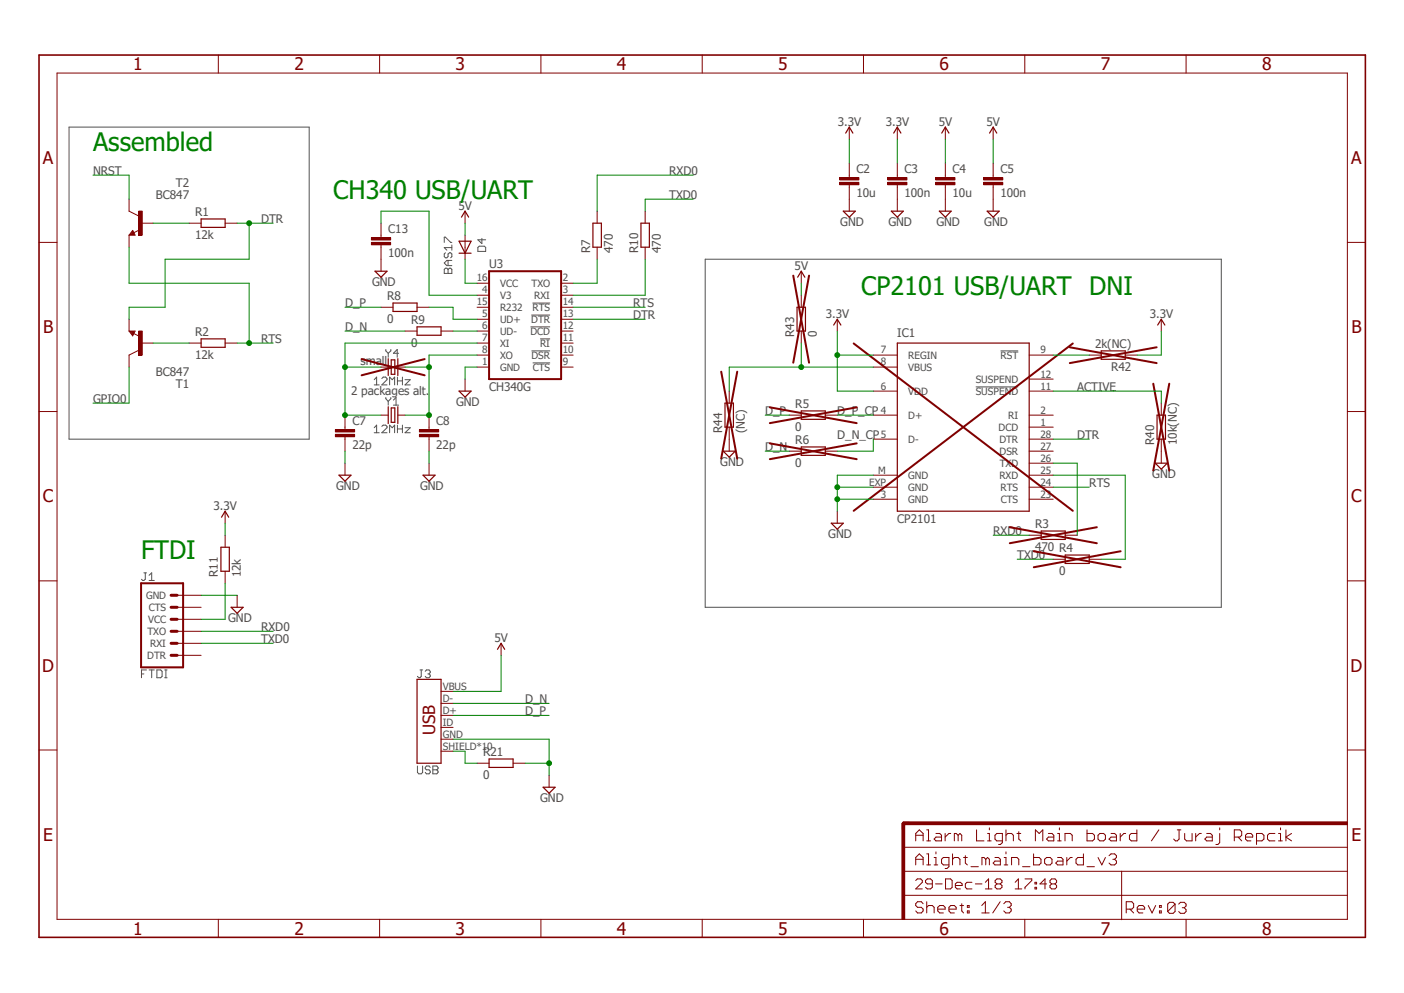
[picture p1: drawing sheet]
<svg xmlns="http://www.w3.org/2000/svg" width="297mm" height="210mm" viewBox="0 0 297 210" stroke-linecap="round" stroke-linejoin="round" font-family="sans-serif">
<path d="M7.9 11.3l281.2 187.3M289.1 11.3l-281.2 187.3" fill="none" stroke="#fff" stroke-width=".21"/>
<g fill="none" stroke="#505050" stroke-width=".21">
<path d="M14.6 26.9h50.8v66h-50.8zM94 51.3v-1.1h.2l1.1 1.1h.3M94.2 56.7h.3l.3 .3 .3-.3h.2l.3 .3v.8h-1.6v-.8zM94.2 53.5l-.2 .2v.6l.2 .2h.3l.3-.2v-.6l.3-.2h.2l.3 .2v.6l-.3 .2M94.8 55.1v1.1M94.8 57v.8M95.6 51.8v1.1M95.6 55.1h-1.1l-.5 .5 .5 .6h1.1M95.6 52.4h-1.6l.5 .5M101.1 52.3l.3-.2h1l.3 .2v.9h-1.6zM101.9 50.4v1.1l-.8-.8h1.6M149.2 54.8h109.2v73.6h-109.2z"/>
<path d="M81.6 73.9v.3l.5 .5M82.1 74.7v.9M82.7 73.9v.3l-.6 .5M84.1 79.8v1.6M84.3 74.7h-1.1l.8-.8v1.7M85.1 79.8v1.6M112.2 69.1h4.2M112.4 66.6h4M112.4 74.2h4M112.6 64.1h3.8M112.7 76.8h3.7M114.3 71.7h2.1"/>
<path d="M211.7 74.2h3.7M79.2 90.5l.5-.6v1.6M79.2 80.3l.5-.5v1.6M79.2 91.5h1M79.2 81.4h1M80.8 90.2l.3-.3h.5l.3 .3v.3l-1.1 1h1.1M80.8 80.1l.3-.3h.5l.3 .3v.2l-1.1 1.1h1.1M81.6 84.1v.2l.5 .6M82.1 84.9v.8M82.4 81.4v-1.6l.6 .5 .5-.5v1.6M82.4 91.5v-1.6l.6 .6 .5-.6v1.6M82.7 84.1v.2l-.6 .6"/>
<path d="M83.2 84.6l.6-.5v1.6M83.2 85.7h1.1M84.1 89.9v1.6M84.1 90.7h1M84.1 80.6h1M85.1 89.9v1.6M85.7 90.5h1.1l-1.1 1h1.1M85.7 80.3h1.1l-1.1 1.1h1.1M206.4 81.8h9M30.4 121.2h.6M30.7 121.2v1.3l-.3 .3h-.2l-.3-.3M31.5 121.7l.6-.5v1.6"/>
<path d="M31.5 122.8h1.1M29.9 142.5h.5M31 141.7h-1.1v1.6M31.5 141.7h1.1M32.1 141.7v1.6M33.2 141.7h.8l.3 .3v1l-.3 .3h-.8zM34.8 141.7h.5M34.8 143.3h.5M35.1 141.7v1.6M88.9 141.7h.5M89.1 141.7v1.3l-.2 .3h-.3l-.3-.3M90 142l.2-.3h.6l.2 .3v.2l-.2 .3"/>
<path d="M90.5 142.5h.3M90.8 142.5l.2 .3v.2l-.2 .3h-.6l-.2-.3M88.3 162v1.4l.3 .3h.5l.3-.3v-1.4M91 162.3l-.2-.3h-.6l-.2 .3v.3l.2 .2h.6l.2 .3v.3l-.2 .3h-.6l-.2-.3M91.6 162h.8l.3 .3v.3l-.3 .2 .3 .3v.3l-.3 .3h-.8zM91.6 162.8h.8"/>
</g>
<path d="M28.3 70.1h-.7l.5 .7 .2-.5h-.4l.2 .2M189.8 72.6h27.9v35.5h-27.9z" fill="none" stroke="#800000" stroke-width=".25"/>
<g fill="none" stroke="#800000" stroke-width=".21">
<path d="M100.9 59.9h2.6M118.7 59.9h2.5M27.3 70h1.3l-.5 1zM28.3 70.5l1.2 .7M29.3 74.1l-2 1M100.9 75.1h2.6M100.9 77.6h2.6M100.9 70h2.6M100.9 67.5h2.6M100.9 72.6h2.6M100.9 65h2.6M100.9 62.4h2.6"/>
<path d="M118.7 75.1h2.5M118.7 77.6h2.5M118.7 70h2.5M118.7 67.5h2.5M118.7 72.6h2.5M118.7 65h2.5M118.7 62.4h2.5M184.7 75.1h5.1M184.7 77.6h5.1M217.7 75.1h5.1M184.7 82.7h5.1M184.7 87.8h5.1"/>
<path d="M184.7 92.9h5.1M217.7 82.7h5.1M217.7 87.8h5.1M217.7 92.9h5.1M217.7 80.2h5.1M217.7 90.3h5.1M217.7 95.4h5.1M217.7 98h5.1M184.7 105.6h5.1M184.7 100.5h5.1M184.7 103h5.1M217.7 105.6h5.1"/>
<path d="M217.7 100.5h5.1M217.7 103h5.1"/>
</g>
<path d="M103.5 57.4h15.2v22.8h-15.2zM180.6 72.6l46.3 35.4M226.9 72.6l-46.3 35.4" fill="none" stroke="#800000" stroke-width=".42"/>
<path d="M29.3 70h.8v5.1h-.8z" fill-rule="evenodd" fill="#800000"/>
<path d="M27.3 44.7l2 1M28.1 48.7l.5 1h-1.3zM29.5 48.6l-1.2 .6M27.3 67.5v2.5M27.3 75.1v2.5M29.3 70h.8v5.1h-.8zM29.8 72.6h2.6" fill="none" stroke="#800000" stroke-width=".21"/>
<path d="M28.1 49.2l-.2 .3h.4l-.2-.5-.5 .6h.7" fill="none" stroke="#800000" stroke-width=".25"/>
<path d="M29.3 44.7h.8v5h-.8z" fill-rule="evenodd" fill="#800000"/>
<g fill="none" stroke="#800000" stroke-width=".21">
<path d="M179.7 37v.5M179.7 39.1v.5M27.3 42.1v2.6M27.3 49.7v2.6M29.3 44.7h.8v5h-.8zM29.8 47.2h2.6M40 47.2h2.5M47.6 47.2h2.6M40 72.6h2.5M47.6 72.6h2.6M167 87.8h2.5M167 95.4h2.5"/>
<path d="M174.6 87.8h2.5M174.6 95.4h2.5M177.1 108.1v2.6M217.7 113.2h2.6M222.8 118.3h2.5M225.3 113.2h2.6M230.4 118.3h2.6"/>
</g>
<path d="M42.5 46.3h5.1v1.8h-5.1zM42.5 71.7h5.1v1.7h-5.1zM169.5 86.9h5.1v1.8h-5.1zM169.5 94.5h5.1v1.8h-5.1zM175.9 110.7h2.5l-1.3 1.2zM220.3 112.3h5v1.8h-5zM225.3 117.4h5.1v1.8h-5.1z" fill="none" stroke="#800000" stroke-width=".25"/>
<path d="M162.9 86.1l18.3 3.4M162.9 93.8l18.3 3.3M181.2 86.1l-18.3 3.4M181.2 93.8l-18.3 3.3M213.6 111.5l18.4 3.4M218.7 116.6l18.4 3.4M232 111.5l-18.4 3.4M237.1 116.6l-18.4 3.4" fill="none" stroke="#800000" stroke-width=".42"/>
<path d="M177.6 38.6h4.1v.5h-4.1z" fill-rule="evenodd" fill="#800000"/>
<path d="M177.6 38.6h4.1v.5h-4.1z" fill="none" stroke="#800000" stroke-width=".21"/>
<path d="M177.6 37.5h4.1v.6h-4.1z" fill-rule="evenodd" fill="#800000"/>
<path d="M177.6 37.5h4.1v.6h-4.1zM179.7 34.5v2.5M179.7 39.6v2.5M189.8 37v.5M189.8 39.1v.5" fill="none" stroke="#800000" stroke-width=".21"/>
<path d="M187.8 38.6h4.1v.5h-4.1z" fill-rule="evenodd" fill="#800000"/>
<path d="M187.8 38.6h4.1v.5h-4.1z" fill="none" stroke="#800000" stroke-width=".21"/>
<path d="M187.8 37.5h4.1v.6h-4.1z" fill-rule="evenodd" fill="#800000"/>
<path d="M187.8 37.5h4.1v.6h-4.1zM189.8 34.5v2.5M189.8 39.6v2.5M200 37v.5M200 39.1v.5" fill="none" stroke="#800000" stroke-width=".21"/>
<path d="M198 38.6h4v.5h-4z" fill-rule="evenodd" fill="#800000"/>
<path d="M198 38.6h4v.5h-4z" fill="none" stroke="#800000" stroke-width=".21"/>
<path d="M198 37.5h4v.6h-4z" fill-rule="evenodd" fill="#800000"/>
<path d="M198 37.5h4v.6h-4zM200 34.5v2.5M200 39.6v2.5M210.1 37v.5M210.1 39.1v.5" fill="none" stroke="#800000" stroke-width=".21"/>
<path d="M208.1 38.6h4v.5h-4z" fill-rule="evenodd" fill="#800000"/>
<path d="M208.1 38.6h4v.5h-4z" fill="none" stroke="#800000" stroke-width=".21"/>
<path d="M208.1 37.5h4v.6h-4z" fill-rule="evenodd" fill="#800000"/>
<g fill="none" stroke="#800000" stroke-width=".21">
<path d="M208.1 37.5h4v.6h-4zM210.1 34.5v2.5M210.1 39.6v5.1M179.7 42.1v2.6M189.8 42.1v2.6M200 42.1v2.6M80.6 65h2.5M85.7 70h2.5M88.2 65h2.6M93.3 70h2.5M73 90.3v.5M73 92.4v.5"/>
<path d="M80.6 87.8h1.5M84.2 87.8h1.5M98.4 80.2v2.5"/>
</g>
<path d="M178.4 44.7h2.5l-1.2 1.2zM188.6 44.7h2.5l-1.3 1.2zM198.7 44.7h2.5l-1.2 1.2zM208.8 44.7h2.6l-1.3 1.2zM83.1 64.1h5.1v1.8h-5.1zM88.2 69.1h5.1v1.8h-5.1zM82.1 86v3.6M82.8 86.3h.7v3h-.7zM84.2 86v3.6M97.1 82.7h2.6l-1.3 1.3z" fill="none" stroke="#800000" stroke-width=".25"/>
<path d="M71 91.9h4v.5h-4z" fill-rule="evenodd" fill="#800000"/>
<path d="M71 91.9h4v.5h-4z" fill="none" stroke="#800000" stroke-width=".21"/>
<path d="M71 90.8h4v.6h-4z" fill-rule="evenodd" fill="#800000"/>
<path d="M71 90.8h4v.6h-4zM73 87.8v2.5M73 92.9v2.5M90.8 90.3v.5M90.8 92.4v.5" fill="none" stroke="#800000" stroke-width=".21"/>
<path d="M88.7 91.9h4.1v.5h-4.1z" fill-rule="evenodd" fill="#800000"/>
<path d="M88.7 91.9h4.1v.5h-4.1z" fill="none" stroke="#800000" stroke-width=".21"/>
<path d="M88.7 90.8h4.1v.6h-4.1z" fill-rule="evenodd" fill="#800000"/>
<g fill="none" stroke="#800000" stroke-width=".21">
<path d="M73 98v2.5M88.7 90.8h4.1v.6h-4.1zM90.8 87.8v2.5M90.8 92.9v2.5M90.8 98v2.5M47.6 113.2v2.5M37.5 138.6h5M37.5 136.1h5M37.5 133.5h5M37.5 131h5M37.5 128.4h5M37.5 125.9h5"/>
<path d="M47.6 120.8v2.6M50.2 125.9v2.5"/>
</g>
<path d="M46.7 115.7h1.8v5.1h-1.8zM71.7 100.5h2.6l-1.3 1.3zM89.5 100.5h2.5l-1.2 1.3zM48.9 128.4h2.5l-1.2 1.3z" fill="none" stroke="#800000" stroke-width=".25"/>
<path d="M29.8 123.4h8.9v17.7h-8.9z" fill="none" stroke="#800000" stroke-width=".42"/>
<path d="M36.2 133.5h1.3M36.2 136.1h1.3M36.2 138.6h1.3M36.2 128.4h1.3M36.2 131h1.3M36.2 125.9h1.3" fill="none" stroke="#800000" stroke-width=".64"/>
<path d="M190.8 174.1h.6v20.3h-.6z" fill-rule="evenodd" fill="#800000"/>
<path d="M190.8 174.1h.6v20.3h-.6z" fill="none" stroke="#800000" stroke-width=".21"/>
<path d="M191.1 173.8h93.9v.6h-93.9z" fill-rule="evenodd" fill="#800000"/>
<g fill="none" stroke="#800000" stroke-width=".21">
<path d="M12.1 15.5h272.9v178.9h-272.9zM46.2 11.6v3.9M80.3 11.6v3.9M114.4 11.6v3.9M148.5 11.6v3.9M182.7 11.6v3.9M216.8 11.6v3.9M250.9 11.6v3.9M8.3 51.3h3.8M80.6 49.7v.5M80.6 51.8v.5M285 51.3h3.8"/>
<path d="M8.3 87h3.8M285 87h3.8M8.3 122.9h3.8M285 122.9h3.8M8.3 158.6h3.8M285 158.6h3.8M100.9 161.4h2.6M108.5 161.4h2.6M116.2 164v2.5M191.1 173.8h93.9v.6h-93.9zM191.1 179.2h93.9M193.7 177.8v-1.5l.8-.8 .8 .8v1.5"/>
<path d="M193.7 176.7h1.6M196 175.5h.4v2.3M196 177.8h.8M198 176.3h.8l.4 .4v1.1h-1.2l-.4-.3 .4-.5h1.2M199.9 176.3v1.5M201.1 176.3h-.4l-.8 .7M202.7 176.7l.4-.4 .4 .4v1.1M202.7 176.7l-.4-.4h-.4v1.5M202.7 176.7v1.1M206.6 175.5v2.3h1.6M208.9 176.3h.4v1.5M208.9 177.8h.8"/>
<path d="M209.3 175.1v.4M212 177.8h-1.1l-.4-.3v-.8l.4-.4h1.1v1.9l-.4 .4h-.4M212.8 175.5v2.3M212.8 176.7l.4-.4h.8l.4 .4v1.1M215.1 176.3h.8M215.5 175.9v1.6l.4 .3M219 177.8v-2.3l.8 .8 .8-.8v2.3M221.8 176.3h.7l.4 .4v1.1h-1.1l-.4-.3 .4-.5h1.1M223.7 177.8h.8M223.7 176.3h.4v1.5M224.1 175.1v.4M225.3 177.8v-1.5h1.1l.4 .4v1.1"/>
<path d="M230 175.5v2.3h1.1l.4-.3v-.8l-.4-.4h-1.1M232.7 176.3h.8l.3 .4v.8l-.3 .3h-.8l-.4-.3v-.8zM235 176.3h.8l.4 .4v1.1h-1.2l-.4-.3 .4-.5h1.2M237 176.3v1.5M238.1 176.3h-.4l-.7 .7M240.5 175.5v2.3h-1.2l-.4-.3v-.8l.4-.4h1.2M245.2 175.5l-1.6 2.3M249 175.5h.8M249.4 175.5v2l-.4 .3h-.3l-.4-.3M250.6 176.3v1.2l.4 .3h1.2v-1.5M252.9 176.3v1.5M254.1 176.3h-.4l-.8 .7"/>
<path d="M255.3 176.3h.8l.4 .4v1.1h-1.2l-.4-.3 .4-.5h1.2M258 176.3v1.9l-.4 .4h-.4M258 175.1v.4M261.1 177h1.2l.4-.3v-.8l-.4-.4h-1.2v2.3M261.9 177l.8 .8M263.5 177h1.5v-.3l-.4-.4h-.7l-.4 .4v.8l.4 .3h.7M265.8 177.8h1.2l.4-.3v-.8l-.4-.4h-1.2v2.3M269.7 176.3h-1.2l-.4 .4v.8l.4 .3h1.2M270.5 177.8h.8M270.5 176.3h.4v1.5M270.9 175.1v.4M272 175.5v2.3"/>
<path d="M273.2 176.3l-1.2 .7 1.2 .8M46.2 194.4v3.8M80.3 194.4v3.8M114.4 194.4v3.8M148.5 194.4v3.8M182.7 194.4v3.8M191.1 189.4h93.9M191.1 184.3h93.9M193.7 182.9v-1.5l.8-.8 .8 .8v1.5M193.7 181.7h1.6M193.7 186.2l.4-.3h.7l.3 .3v.4l-1.4 1.4h1.4M195.3 191.1l-.4-.4h-.8l-.4 .4v.4l.4 .4h.8l.4 .4v.4l-.4 .4h-.8l-.4-.4"/>
<path d="M196 180.6h.4v2.3M196 182.9h.8M196 190.7v2.4M196 191.9l.4-.4h.8l.4 .4v1.2M197.2 186.9h-1l-.4-.3v-.4l.4-.3h.6l.4 .3v1.5l-.4 .3h-.6l-.4-.3M197.6 182.9h.8M197.6 181.4h.4v1.5M197.9 186.9h1.4M198 180.2v.4M198.4 192.3h1.5v-.4l-.3-.4h-.8l-.4 .4v.8l.4 .4h.8M200 185.9h1.1l.3 .3v1.5l-.3 .3h-1.1zM200.7 182.9h-1.1l-.4-.4v-.8l.4-.3h1.1v1.9l-.4 .4h-.4"/>
<path d="M200.7 192.3h1.6v-.4l-.4-.4h-.8l-.4 .4v.8l.4 .4h.8M201.5 181.7l.4-.3h.8l.4 .3v1.2M201.5 180.6v2.3M202.1 187.3h1.4v-.4l-.3-.3h-.7l-.4 .3v.8l.4 .3h.7M203.1 191.5h.7M203.5 191.1v1.6l.3 .4M203.8 181.4h.8M204.2 181v1.5l.4 .4M204.6 192.7h.4v.4h-.4zM204.6 191.5h.4v.4h-.4zM205.4 183.3h1.6M205.6 186.6h-1l-.4 .3v.8l.4 .3h1"/>
<path d="M206.3 186.9h1.4M207.7 191.5l.7-.8v2.4M207.7 193.1h1.6M208.4 188h1.4M208.4 186.6l.7-.7v2.1M208.5 181.7l-.3-.3h-.5v1.5M208.5 181.7v1.2M208.5 181.7l.4-.3 .4 .3v1.2M210.5 181.4h.7l.4 .3v1.2h-1.1l-.4-.4 .4-.4h1.1M210.9 186.9l-.4 .4v.4l.4 .3h.7l.4-.3v-.4l-.4-.4M210.9 186.9l-.4-.3v-.4l.4-.3h.7l.4 .3v.4l-.4 .3M210.9 186.9h.7"/>
<path d="M211.6 190.7l-1.6 2.4M212.3 191.1l.5-.4h.7l.4 .4v.4l-.4 .4M212.4 182.9h.8M212.4 181.4h.4v1.5M212.8 180.2v.4M213.1 191.9h.4M213.5 191.9l.4 .4v.4l-.4 .4h-.7l-.5-.4M214 182.9v-1.5h1.1l.4 .3v1.2M214.8 188h1.4M214.8 186.6l.6-.7v2.1M216.3 183.3h1.6M216.8 194.4v3.8"/>
<path d="M216.8 185.9h1.5v.3l-1.5 1.5v.3M218.7 180.6v2.3h1.1l.4-.4v-.8l-.4-.3h-1.1M218.9 187.7h.4v.3h-.4zM218.9 186.6h.4v.3h-.4zM221 181.7l.4-.3h.8l.3 .3v.8l-.3 .4h-.8l-.4-.4zM221.4 186.9h-1.4l1.1-1v2.1M222.5 186.9l-.4 .4v.4l.4 .3h.7l.3-.3v-.4l-.3-.4M222.5 186.9l-.4-.3v-.4l.4-.3h.7l.3 .3v.4l-.3 .3M222.5 186.9h.7M223.7 181.4h.8l.4 .3v1.2h-1.2l-.3-.4 .3-.4h1.2M225.7 181.4v1.5M226.8 181.4h-.4l-.7 .7"/>
<path d="M229.2 180.6v2.3h-1.2l-.4-.4v-.8l.4-.3h1.2M230 183.3h1.5M232.3 181.4l.8 1.5 .7-1.5M234.6 181l.4-.4h.8l.4 .4v.4l-.4 .3M235.4 181.7h.4M235.8 181.7l.4 .4v.4l-.4 .4h-.8l-.4-.4M237.3 184.3v10.2M238.3 192.3h1.1l.4-.4v-.8l-.4-.4h-1.1v2.4M239 192.3l.8 .8M240.6 192.3h1.5v-.4l-.3-.4h-.8l-.4 .4v.8l.4 .4h.8M242.9 191.5l.8 1.6 .8-1.6M245.3 192.7h.4v.4h-.4z"/>
<path d="M245.3 191.5h.4v.4h-.4zM248.6 191.2l-.4-.4h-.8l-.4 .4v1.6M248.6 191.2v1.6l-.4 .4h-.8l-.4-.4M248.6 191.2l-1.6 1.6M249.3 191.2l.4-.4h.8l.4 .4v.4l-.4 .4M250.1 192h.4M250.5 192l.4 .4v.4l-.4 .4h-.8l-.4-.4M250.9 194.4v3.8"/>
</g>
<path d="M192.4 174.1h-1.3v1.3" fill="none" stroke="#800000" stroke-width=".64"/>
<path d="M8.3 11.6h280.5v186.6h-280.5z" fill="none" stroke="#800000" stroke-width=".34"/>
<path d="M103.5 160.5h5v1.8h-5zM114.9 166.5h2.5l-1.2 1.3z" fill="none" stroke="#800000" stroke-width=".25"/>
<path d="M78.6 51.3h4v.5h-4z" fill-rule="evenodd" fill="#800000"/>
<path d="M78.6 51.3h4v.5h-4z" fill="none" stroke="#800000" stroke-width=".21"/>
<path d="M78.6 50.2h4v.6h-4z" fill-rule="evenodd" fill="#800000"/>
<g fill="none" stroke="#800000" stroke-width=".21">
<path d="M179.7 26.9v2.5M189.8 26.9v2.5M200 26.9v2.5M210.1 26.9v2.5M78.6 50.2h4v.6h-4zM80.6 47.2v2.5M80.6 52.3v5.1M98.4 44.7v2.5M98.4 49.7v5.1M126.3 44.7v2.5M126.3 52.3v2.5M136.5 44.7v2.5"/>
<path d="M136.5 52.3v2.5M169.5 57.4v2.5M80.6 77.6h1.5M84.2 77.6h1.5M169.5 62.4v2.6M169.5 70v2.6M177.1 67.5v2.5M230.4 75.1h2.6M238 75.1h2.6M245.7 67.5v2.5M154.3 82.7v2.6M154.3 90.3v5.1"/>
<path d="M245.7 85.3v2.5M245.7 92.9v5.1M47.6 108.1v2.6M106 136.1v2.5M93.3 151.3h2.5M93.3 148.8h2.5M93.3 146.2h2.5M93.3 156.3h2.5M93.3 153.8h2.5M93.3 158.9h2.5"/>
</g>
<g fill="none" stroke="#800000" stroke-width=".25">
<path d="M178.9 28.2l.8-1.3 .7 1.3M189.1 28.2l.7-1.3 .8 1.3M199.2 28.2l.8-1.3 .7 1.3M209.3 28.2l.8-1.3 .8 1.3M79.3 57.4h2.6l-1.3 1.2zM97.1 51h2.6l-1.3 2.6zM97.1 53.6h2.6M97.6 45.9l.8-1.2 .7 1.2M125.4 47.2h1.8v5.1h-1.8zM135.6 47.2h1.8v5.1h-1.8zM168.7 58.6l.8-1.2 .8 1.2M82.1 75.9v3.5"/>
<path d="M82.8 76.1h.7v3.1h-.7zM84.2 75.9v3.5M168.6 65h1.8v5h-1.8zM176.4 68.7l.7-1.2 .8 1.2M233 74.2h5v1.8h-5zM244.9 68.7l.8-1.2 .7 1.2M153 95.4h2.5l-1.2 1.3zM153.4 85.3h1.8v5h-1.8zM244.4 98h2.5l-1.2 1.2zM244.8 87.8h1.7v5.1h-1.7zM46.9 109.4l.7-1.3 .8 1.3M105.2 137.3l.8-1.2 .8 1.2"/>
<path d="M88.2 143.7h5.1v17.7h-5.1z"/>
</g>
<path d="M167.8 58.3l3.4 18.4M171.2 58.3l-3.4 18.4M76.5 75.9l13.3 3.5M89.8 75.9l-13.3 3.5M152.6 78.6l3.4 18.4M156 78.6l-3.4 18.4M226.3 73.4l18.4 3.4M244.7 73.4l-18.4 3.4M244 81.2l3.4 18.3M247.4 81.2l-3.4 18.3" fill="none" stroke="#800000" stroke-width=".42"/>
<path d="M32.4 47.2h7.6M50.2 47.2h7.6M52.7 47.2v7.6h-17.8v10.2h-7.6v2.5M32.4 72.6h7.6" fill="none" stroke="#008000" stroke-width=".21"/>
<circle cx="52.7" cy="47.2" r=".51" fill="#008000"/>
<g fill="none" stroke="#008000" stroke-width=".21">
<path d="M27.3 52.3v7.6h25.4v12.7M50.2 72.6h7.6M121.2 67.5h15.3M222.8 92.9h7.6"/>
<circle cx="52.7" cy="47.2" r=".51"/>
</g>
<circle cx="52.7" cy="72.6" r=".51" fill="#008000"/>
<g fill="none" stroke="#008000" stroke-width=".21">
<path d="M19.7 37h7.6v5.1M27.3 77.6v7.7h-7.6M121.2 65h15.3M177.1 87.8h7.6M184.7 92.9v2.5h-7.6M184.7 105.6h-7.6v2.5M184.7 100.5h-7.6v2.5M222.8 103h7.6"/>
<circle cx="52.7" cy="72.6" r=".51"/>
</g>
<circle cx="177.1" cy="105.6" r=".51" fill="#008000"/>
<g fill="none" stroke="#008000" stroke-width=".21">
<path d="M184.7 103h-7.6v2.6"/>
<circle cx="177.1" cy="105.6" r=".51"/>
</g>
<circle cx="177.1" cy="103" r=".51" fill="#008000"/>
<g fill="none" stroke="#008000" stroke-width=".21">
<path d="M100.9 77.6h-2.5v2.6M73 95.4v2.6M90.8 95.4v2.6M42.5 125.9h7.7M95.8 156.3h20.4v7.7M111.1 161.4h5.1"/>
<circle cx="177.1" cy="103" r=".51"/>
</g>
<circle cx="116.2" cy="161.4" r=".51" fill="#008000"/>
<g fill="none" stroke="#008000" stroke-width=".21">
<path d="M146.6 37h-20.3v7.7M80.6 47.2v-2.5h10.2v17.7h10.1M73 65h7.6M73 70h12.7M90.8 65h5v2.5h5.1M95.8 70h5.1M100.9 72.6h-27.9v5M73 87.8h7.6M161.9 87.8h5.1M161.9 95.4h5.1M222.8 98h5.1v15.2M222.8 82.7h22.9v2.6"/>
<path d="M210.1 113.2h7.6M222.8 100.5h15.2v17.8h-5M42.5 133.5h15.3M95.8 151.3h20.4M95.8 148.8h20.4"/>
<circle cx="116.2" cy="161.4" r=".51"/>
</g>
<circle cx="73" cy="87.8" r=".51" fill="#008000"/>
<g fill="none" stroke="#008000" stroke-width=".21">
<path d="M80.6 77.6h-7.6v10.2"/>
<circle cx="73" cy="87.8" r=".51"/>
</g>
<circle cx="73" cy="77.6" r=".51" fill="#008000"/>
<g fill="none" stroke="#008000" stroke-width=".21">
<path d="M90.8 77.6v10.2h-5.1"/>
<circle cx="73" cy="77.6" r=".51"/>
</g>
<circle cx="90.8" cy="87.8" r=".51" fill="#008000"/>
<g fill="none" stroke="#008000" stroke-width=".21">
<path d="M100.9 75.1h-10.1v2.5h-5.1"/>
<circle cx="90.8" cy="87.8" r=".51"/>
</g>
<circle cx="90.8" cy="77.6" r=".51" fill="#008000"/>
<g fill="none" stroke="#008000" stroke-width=".21">
<path d="M98.4 54.8v5.1h2.5M126.3 54.8v5.1h-5.1M136.5 54.8v7.6h-15.3M146.6 42.1h-10.1v2.6M169.5 72.6v5M184.7 77.6h-30.4v5.1M222.8 75.1h7.6M215.2 118.3h7.6M42.5 136.1h15.3M47.6 123.4v7.6h-5.1M95.8 158.9h2.6v2.5h2.5"/>
<circle cx="90.8" cy="77.6" r=".51"/>
</g>
<circle cx="169.5" cy="77.6" r=".51" fill="#008000"/>
<g fill="none" stroke="#008000" stroke-width=".21">
<path d="M179.7 29.4v5.1M189.8 29.4v5.1M177.1 75.1h7.6M177.1 70v12.7h7.6M245.7 70v5.1h-5.1M47.6 110.7v2.5"/>
<circle cx="169.5" cy="77.6" r=".51"/>
</g>
<circle cx="177.1" cy="75.1" r=".51" fill="#008000"/>
<g fill="none" stroke="#008000" stroke-width=".21">
<path d="M200 29.4v5.1M210.1 29.4v5.1M98.4 47.2v2.5M169.5 59.9v2.5M106 138.6v7.6h-10.2"/>
<circle cx="177.1" cy="75.1" r=".51"/>
</g>
<g font-size="5.4" fill="#008000">
<text x="19.7" y="32">Assembled</text>
<text x="70.5" y="42.1">CH340 USB/UART</text>
<text x="182.2" y="62.4">CP2101 USB/UART DNI</text>
<text x="29.8" y="118.3">FTDI</text>
</g>
<g font-size="3.7" fill="#800000">
<text x="28.2" y="14.9">1</text>
<text x="62.3" y="14.9">2</text>
<text x="96.4" y="14.9">3</text>
<text x="130.5" y="14.9">4</text>
<text x="164.6" y="14.9">5</text>
<text x="198.8" y="14.9">6</text>
<text x="232.9" y="14.9">7</text>
<text x="267" y="14.9">8</text>
<text x="9.1" y="34.7">A</text>
<text x="285.8" y="34.7">A</text>
<text x="9.1" y="70.5">B</text>
<text x="285.9" y="70.5">B</text>
<text x="9.1" y="106.3">C</text>
<text x="285.8" y="106.3">C</text>
<text x="8.9" y="142.1">D</text>
<text x="285.7" y="142.1">D</text>
<text x="9.1" y="177.8">E</text>
<text x="285.9" y="177.8">E</text>
<text x="28.2" y="197.7">1</text>
<text x="62.3" y="197.7">2</text>
<text x="96.4" y="197.7">3</text>
<text x="130.5" y="197.7">4</text>
<text x="164.6" y="197.7">5</text>
<text x="198.8" y="197.7">6</text>
<text x="232.9" y="197.7">7</text>
<text x="267" y="197.7">8</text>
</g>
<text font-size="3.6" fill="#800000" x="92" y="155.5" transform="rotate(-90 92 155.5)">USB</text>
<g font-size="2.5" fill="#505050">
<text x="177.2" y="26.6">3.3V</text>
<text x="187.4" y="26.6">3.3V</text>
<text x="198.6" y="26.6">5V</text>
<text x="208.7" y="26.6">5V</text>
<text x="19.7" y="37">NRST</text>
<text x="37.2" y="39.6">T2</text>
<text x="141.6" y="37">RXD0</text>
<text x="181.2" y="41.7">10u</text>
<text x="181.2" y="36.7">C2</text>
<text x="191.4" y="41.7">100n</text>
<text x="191.4" y="36.7">C3</text>
<text x="201.5" y="41.7">10u</text>
<text x="201.5" y="36.7">C4</text>
<text x="211.6" y="41.7">100n</text>
<text x="211.6" y="36.7">C5</text>
<text x="33" y="42.1">BC847</text>
<text x="41.3" y="45.7">R1</text>
<text x="55.2" y="47.2">DTR</text>
<text x="97" y="44.4">5V</text>
<text x="141.6" y="42.1">TXD0</text>
<text x="177.8" y="47.8">GND</text>
<text x="187.9" y="47.8">GND</text>
<text x="198.1" y="47.8">GND</text>
<text x="208.2" y="47.8">GND</text>
<text x="41.3" y="50.5">12k</text>
<text x="82.1" y="49.4">C13</text>
<text x="124.8" y="53.6" transform="rotate(-90 124.8 53.6)">R7</text>
<text x="129.6" y="53.6" transform="rotate(-90 129.6 53.6)">470</text>
<text x="135" y="53.6" transform="rotate(-90 135 53.6)">R10</text>
<text x="139.8" y="53.6" transform="rotate(-90 139.8 53.6)">470</text>
<text x="82.1" y="54.4">100n</text>
<text x="103.5" y="56.7">U3</text>
<text x="168.1" y="57.1">5V</text>
<text x="73" y="65">D_P</text>
<text x="78.7" y="60.5">GND</text>
<text x="81.9" y="63.5">R8</text>
<text x="133.9" y="65">RTS</text>
<text x="41.3" y="71.1">R2</text>
<text x="73" y="70.1">D_N</text>
<text x="81.9" y="68.3">0</text>
<text x="87" y="68.5">R9</text>
<text x="133.9" y="67.5">DTR</text>
<text x="168" y="71.3" transform="rotate(-90 168 71.3)">R43</text>
<text x="172.8" y="71.3" transform="rotate(-90 172.8 71.3)">0</text>
<text x="174.7" y="67.3">3.3V</text>
<text x="189.8" y="71.3">IC1</text>
<text x="243.2" y="67.3">3.3V</text>
<text x="41.3" y="75.9">12k</text>
<text x="55.2" y="72.6">RTS</text>
<text x="76.3" y="77.1">small</text>
<text x="87" y="73.3">0</text>
<text x="231.7" y="73.6">2k(NC)</text>
<text x="33" y="79.4">BC847</text>
<text x="37.2" y="82">T1</text>
<text x="74.3" y="83.5">2 packages alt.</text>
<text x="103.5" y="82.7">CH340G</text>
<text x="227.9" y="82.7">ACTIVE</text>
<text x="235" y="78.4">R42</text>
<text x="19.7" y="85.3">GPIO0</text>
<text x="74.6" y="90">C7</text>
<text x="92.3" y="90">C8</text>
<text x="96.5" y="85.9">GND</text>
<text x="161.9" y="87.8">D_P</text>
<text x="168.2" y="86.3">R5</text>
<text x="177.1" y="87.8">D_P_CP</text>
<text x="74.6" y="95">22p</text>
<text x="92.3" y="95">22p</text>
<text x="152.8" y="91.6" transform="rotate(-90 152.8 91.6)">R44</text>
<text x="157.6" y="91.6" transform="rotate(-90 157.6 91.6)">(NC)</text>
<text x="161.9" y="95.4">D_N</text>
<text x="168.2" y="91.1">0</text>
<text x="168.2" y="93.9">R6</text>
<text x="177.1" y="92.9">D_N_CP</text>
<text x="227.9" y="92.9">DTR</text>
<text x="244.2" y="94.2" transform="rotate(-90 244.2 94.2)">R40</text>
<text x="249" y="94.2" transform="rotate(-90 249 94.2)">10k(NC)</text>
<text x="152.4" y="98.6">GND</text>
<text x="168.2" y="98.7">0</text>
<text x="243.8" y="101.1">GND</text>
<text x="45.2" y="107.9">3.3V</text>
<text x="71.1" y="103.7">GND</text>
<text x="88.9" y="103.7">GND</text>
<text x="230.4" y="103">RTS</text>
<text x="175.2" y="113.8">GND</text>
<text x="189.8" y="110.7">CP2101</text>
<text x="210.1" y="113.2">RXD0</text>
<text x="219" y="111.7">R3</text>
<text x="215.2" y="118.3">TXD0</text>
<text x="219" y="116.5">470 R4</text>
<text x="46.1" y="122.1" transform="rotate(-90 46.1 122.1)">R11</text>
<text x="50.9" y="122.1" transform="rotate(-90 50.9 122.1)">12k</text>
<text x="224.1" y="121.6">0</text>
<text x="48.3" y="131.6">GND</text>
<text x="55.2" y="133.5">RXD0</text>
<text x="55.2" y="136.1">TXD0</text>
<text x="104.6" y="135.8">5V</text>
<text x="111.1" y="148.8">D_N</text>
<text x="111.1" y="151.3">D_P</text>
<text x="102.2" y="159.9">R21</text>
<text x="102.2" y="164.7">0</text>
<text x="114.3" y="169.7">GND</text>
</g>
<g font-size="2.1" fill="#505050">
<text x="100.8" y="59.5">16</text>
<text x="119.1" y="59.5">2</text>
<text x="100.8" y="64.6">15</text>
<text x="102" y="62.1">4</text>
<text x="105.8" y="65.7">R232</text>
<text x="105.8" y="63.2">V3</text>
<text x="105.8" y="60.7">VCC</text>
<text x="112.4" y="60.7">TXO</text>
<text x="112.6" y="65.7">RTS</text>
<text x="113" y="63.2">RXI</text>
<text x="119.1" y="64.6">14</text>
<text x="119.1" y="62.1">3</text>
<text x="102" y="67.1">5</text>
<text x="102" y="69.7">6</text>
<text x="105.8" y="68.3">UD+</text>
<text x="105.8" y="70.8">UD-</text>
<text x="112.2" y="70.8">DCD</text>
<text x="112.4" y="68.3">DTR</text>
<text x="119.1" y="69.7">12</text>
<text x="119.1" y="67.1">13</text>
<text x="102" y="77.3">1</text>
<text x="102" y="72.2">7</text>
<text x="102" y="74.8">8</text>
<text x="105.8" y="73.3">XI</text>
<text x="105.8" y="75.9">XO</text>
<text x="112.4" y="75.9">DSR</text>
<text x="114.3" y="73.3">RI</text>
<text x="119.1" y="77.3">9</text>
<text x="119.1" y="74.8">10</text>
<text x="119.1" y="72.2">11</text>
<text x="186.3" y="74.8">7</text>
<text x="186.3" y="77.3">8</text>
<text x="192.2" y="75.9">REGIN</text>
<text x="211.7" y="75.9">RST</text>
<text x="220.1" y="74.8">9</text>
<text x="105.8" y="78.4">GND</text>
<text x="112.7" y="78.4">CTS</text>
<text x="186.3" y="82.4">6</text>
<text x="192.2" y="83.5">VDD</text>
<text x="192.2" y="78.4">VBUS</text>
<text x="206.4" y="80.9">SUSPEND</text>
<text x="206.4" y="83.5">SUSPEND</text>
<text x="220.1" y="79.8">12</text>
<text x="220.1" y="82.4">11</text>
<text x="186.3" y="87.5">4</text>
<text x="192.2" y="88.6">D+</text>
<text x="213.3" y="88.6">RI</text>
<text x="220.1" y="87.5">2</text>
<text x="186.3" y="92.5">5</text>
<text x="192.2" y="93.6">D-</text>
<text x="211.2" y="91.1">DCD</text>
<text x="211.4" y="93.6">DTR</text>
<text x="220.1" y="90">1</text>
<text x="220.1" y="92.5">28</text>
<text x="220.1" y="95.1">27</text>
<text x="185.8" y="100.2">M</text>
<text x="192.2" y="101.3">GND</text>
<text x="211.4" y="101.3">RXD</text>
<text x="211.5" y="96.2">DSR</text>
<text x="211.5" y="98.7">TXD</text>
<text x="220.1" y="97.6">26</text>
<text x="220.1" y="100.2">25</text>
<text x="183.9" y="102.7">EXP</text>
<text x="186.3" y="105.2">3</text>
<text x="192.2" y="106.3">GND</text>
<text x="192.2" y="103.8">GND</text>
<text x="211.7" y="103.8">RTS</text>
<text x="211.7" y="106.3">CTS</text>
<text x="220.1" y="102.7">24</text>
<text x="220.1" y="105.2">23</text>
<text x="30.9" y="126.7">GND</text>
<text x="31.3" y="131.7">VCC</text>
<text x="31.5" y="129.2">CTS</text>
<text x="31.2" y="134.3">TXO</text>
<text x="31.8" y="136.8">RXI</text>
<text x="31.2" y="139.4">DTR</text>
<text x="93.7" y="148.4">D-</text>
<text x="93.7" y="145.8">VBUS</text>
<text x="93.7" y="150.9">D+</text>
<text x="93.7" y="156">GND</text>
<text x="93.7" y="153.5">ID</text>
<text x="93.7" y="158.5">SHIELD*10</text>
</g>
</svg>
